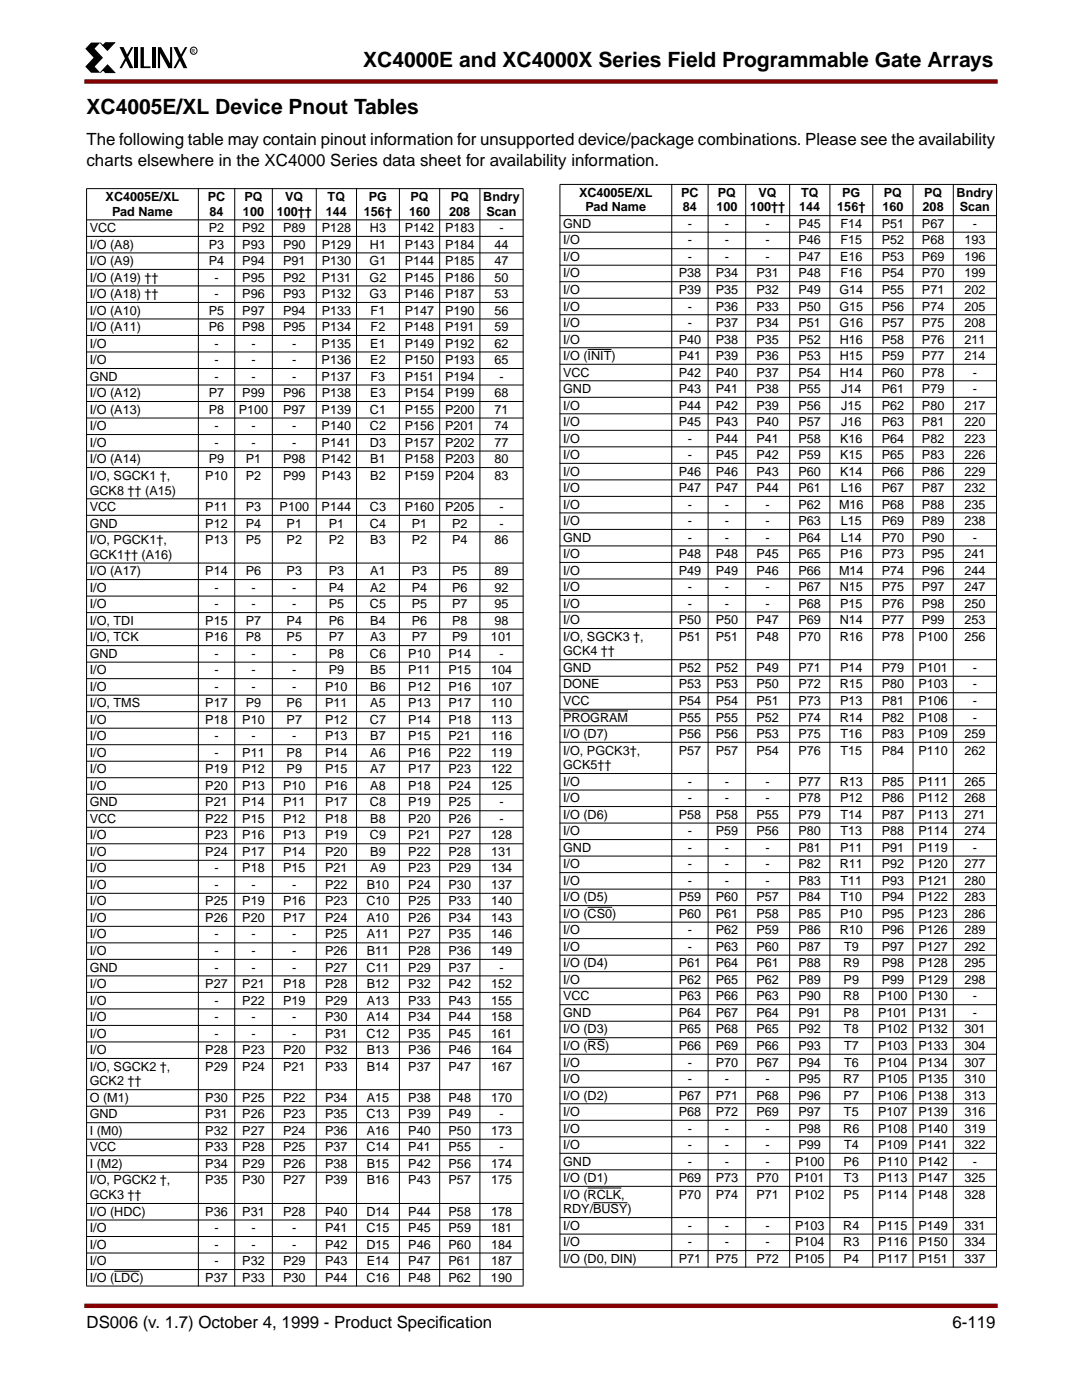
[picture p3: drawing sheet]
<svg xmlns="http://www.w3.org/2000/svg" width="216mm" height="279mm" viewBox="0 0 216 279" stroke-linecap="round" stroke-linejoin="round" font-family="sans-serif">
<path d="M18.2 8.5h1.8l-1.1 1.2 1.7 1.8-1.7 1.8 1.1 1.2h-1.8l-1.2-1.2 1.7-1.8-1.7-1.8zM23.9 9.4h.7l2 4.2h-.7zM26.2 9.4h.4l-2.3 4.2h-.4zM26.8 9.4h.7v4.2h-.7zM28 9.4h.7v3.9h1.3v.3h-2zM30.4 9.4h.6v4.2h-.6zM31.5 9.4h.6l1.8 3.2v-3.2h.5v4.2h-.8l-1.7-3v3h-.4zM34.6 9.4h.8l2 4.2h-.8zM36.9 9.4h.5l-2.3 4.2h-.5z" fill="#000"/>
<path d="M20 8.5l.5 .6 .5-.6h1.8l-1.4 1.6zM21.5 13l1.4 1.5h-1.9l-.5-.6-.5 .6z" fill="#000" stroke="#000" stroke-width=".2"/>
<circle cx="38.6" cy="10.1" r=".7" fill="none" stroke="#000" stroke-width=".2"/>
<path d="M17.3 260.6h181.3" fill="none" stroke="#850000" stroke-width=".88"/>
<path d="M17.3 262.9h181.3v4.3h-181.3z" fill-rule="evenodd" fill="#fff"/>
<path d="M17.3 16.3h181.3z" fill="#fff" stroke="#850000" stroke-width=".88"/>
<path d="M117.3 69.7h4.7M112.4 141.9h12.9M117.3 181.1h4.9M117.3 207.4h3.5M117.3 237.1h6.7M22.8 253.7h5M118.4 240h6.8" fill="none" stroke="#000" stroke-width=".2"/>
<g fill="#000" stroke="#000" stroke-width=".2">
<path d="M17.2 37.6h87.2zM111.7 36.8h87.2zM17.2 43.9h87.2zM17.2 47.2h87.2zM17.2 50.5h87.2zM17.2 53.8h87.2zM17.2 57.1h87.2zM111.7 43h87.2zM111.7 46.3h87.2zM111.7 49.6h87.2zM111.7 52.9h87.2zM111.7 56.2h87.2z"/>
<path d="M111.7 59.5h87.2zM17.2 60.4h87.2zM17.2 63.7h87.2zM17.2 66.9h87.2zM17.2 70.2h87.2zM17.2 73.5h87.2zM17.2 76.8h87.2zM111.7 62.8h87.2zM111.7 66.1h87.2zM111.7 69.4h87.2zM111.7 72.7h87.2zM111.7 76h87.2z"/>
<path d="M111.7 79.3h87.2zM17.2 80.1h87.2zM17.2 83.4h87.2zM17.2 86.7h87.2zM17.2 90h87.2zM17.2 93.3h87.2zM17.2 99.5h87.2zM111.7 82.6h87.2zM111.7 85.9h87.2zM111.7 89.2h87.2zM111.7 92.5h87.2zM111.7 95.8h87.2z"/>
<path d="M111.7 99.1h87.2zM17.2 102.8h87.2zM17.2 106.1h87.2zM17.2 112.4h87.2zM17.2 115.7h87.2zM17.2 119h87.2zM111.7 102.4h87.2zM111.7 105.7h87.2zM111.7 109h87.2zM111.7 112.2h87.2zM111.7 115.5h87.2zM111.7 118.8h87.2z"/>
<path d="M17.2 122.3h87.2zM17.2 125.6h87.2zM17.2 128.8h87.2zM17.2 132.1h87.2zM17.2 135.4h87.2zM17.2 138.7h87.2zM111.7 122.1h87.2zM111.7 125.4h87.2zM111.7 131.7h87.2zM111.7 135h87.2zM111.7 138.3h87.2zM17.2 142h87.2z"/>
<path d="M17.2 145.3h87.2zM17.2 148.6h87.2zM17.2 151.9h87.2zM17.2 155.2h87.2zM17.2 158.5h87.2zM111.7 141.5h87.2zM111.7 144.8h87.2zM111.7 148.1h87.2zM111.7 154.4h87.2zM111.7 157.7h87.2zM17.2 161.8h87.2zM17.2 165.1h87.2z"/>
<path d="M17.2 168.4h87.2zM17.2 171.7h87.2zM17.2 175h87.2zM17.2 178.3h87.2zM111.7 161h87.2zM111.7 164.3h87.2zM111.7 167.6h87.2zM111.7 170.9h87.2zM111.7 174.1h87.2zM111.7 177.4h87.2zM17.2 181.6h87.2zM17.2 184.9h87.2z"/>
<path d="M17.2 188.2h87.2zM17.2 191.5h87.2zM17.2 194.8h87.2zM17.2 198.1h87.2zM111.7 180.7h87.2zM111.7 184h87.2zM111.7 187.3h87.2zM111.7 190.6h87.2zM111.7 193.9h87.2zM111.7 197.2h87.2zM17.2 201.3h87.2zM17.2 204.6h87.2z"/>
<path d="M17.2 207.9h87.2zM17.2 211.2h87.2zM17.2 217.5h87.2zM111.7 200.5h87.2zM111.7 203.8h87.2zM111.7 207.1h87.2zM111.7 210.4h87.2zM111.7 213.7h87.2zM111.7 217h87.2zM17.2 220.8h87.2zM17.2 224.1h87.2zM17.2 227.4h87.2z"/>
<path d="M17.2 230.7h87.2zM17.2 233.9h87.2zM111.7 220.3h87.2zM111.7 223.6h87.2zM111.7 226.9h87.2zM111.7 230.2h87.2zM111.7 233.5h87.2zM111.7 236.8h87.2zM17.3 37.7v218.9zM39.6 37.6v219.1zM46.8 37.6v219.1zM54.3 37.6v219.1z"/>
<path d="M63.1 37.6v219.1zM71.1 37.6v219.1zM79.7 37.6v219.1zM87.7 37.6v219.1zM95.8 37.6v219.1zM104.4 37.7v218.9zM17.2 240.2h87.2zM17.2 243.5h87.2zM17.2 246.8h87.2zM17.2 250.1h87.2zM17.2 253.4h87.2zM17.2 256.7h87.2z"/>
<path d="M111.7 36.9v215.9zM134 36.8v216.1zM141.3 36.8v216.1zM148.8 36.8v216.1zM157.6 36.8v216.1zM165.6 36.8v216.1zM174.2 36.8v216.1zM182.2 36.8v216.1zM190.2 36.8v216.1zM198.8 36.9v215.9zM111.7 243h87.2zM111.7 246.3h87.2z"/>
<path d="M111.7 249.6h87.2zM111.7 252.9h87.2z"/>
</g>
<g font-size="4.2">
<text x="72.5" y="13.3">XC4000E and XC4000X Series Field Programmable Gate Arrays</text>
<text x="17.3" y="22.8">XC4005E/XL Device Pnout Tables</text>
</g>
<g font-size="3.4">
<text x="17.3" y="29">The following table may contain pinout information for unsupported device/package combinations. Please see the availability</text>
<text x="17.3" y="33.2">charts elsewhere in the XC4000 Series data sheet for availability information.</text>
<text x="17.3" y="265.1">DS006 (v. 1.7) October 4, 1999 - Product Specif</text>
<text x="87.6" y="265.1">ication</text>
<text x="190" y="265.1">6-119</text>
</g>
<g font-size="2.5">
<text x="21.1" y="40.1">XC4005E/XL</text>
<text x="41.5" y="40.1">PC</text>
<text x="48.8" y="40.1">PQ</text>
<text x="56.9" y="40.1">VQ</text>
<text x="65.4" y="40.1">TQ</text>
<text x="73.6" y="40.1">PG</text>
<text x="81.9" y="40.1">PQ</text>
<text x="89.9" y="40.1">PQ</text>
<text x="96.4" y="40.1">Bndry</text>
<text x="115.5" y="39.3">XC4005E/XL</text>
<text x="135.9" y="39.3">PC</text>
<text x="143.2" y="39.3">PQ</text>
<text x="151.4" y="39.3">VQ</text>
<text x="159.8" y="39.3">TQ</text>
<text x="168.1" y="39.3">PG</text>
<text x="176.4" y="39.3">PQ</text>
<text x="184.4" y="39.3">PQ</text>
<text x="190.9" y="39.3">Bndry</text>
<text x="17.9" y="46.3">VCC</text>
<text x="22.4" y="43">Pad Name</text>
<text x="41.7" y="46.3">P2</text>
<text x="41.8" y="43">84</text>
<text x="48.3" y="46.3">P92</text>
<text x="48.5" y="43">100</text>
<text x="55.2" y="43">100††</text>
<text x="56.5" y="46.3">P89</text>
<text x="64.2" y="46.3">P128</text>
<text x="65" y="43">144</text>
<text x="72.6" y="43">156†</text>
<text x="73.8" y="46.3">H3</text>
<text x="80.8" y="46.3">P142</text>
<text x="81.6" y="43">160</text>
<text x="88.8" y="46.3">P183</text>
<text x="89.6" y="43">208</text>
<text x="97.1" y="43">Scan</text>
<text x="99.7" y="46.3">-</text>
<text x="112.4" y="45.5">GND</text>
<text x="116.8" y="42.2">Pad Name</text>
<text x="136.3" y="42.2">84</text>
<text x="137.2" y="45.5">-</text>
<text x="142.9" y="42.2">100</text>
<text x="144.6" y="45.5">-</text>
<text x="149.7" y="42.2">100††</text>
<text x="152.8" y="45.5">-</text>
<text x="159.3" y="45.5">P45</text>
<text x="159.5" y="42.2">144</text>
<text x="167.1" y="42.2">156†</text>
<text x="167.7" y="45.5">F14</text>
<text x="175.9" y="45.5">P51</text>
<text x="176.1" y="42.2">160</text>
<text x="184" y="45.5">P67</text>
<text x="184.1" y="42.2">208</text>
<text x="191.5" y="42.2">Scan</text>
<text x="194.1" y="45.5">-</text>
<text x="17.9" y="49.6">I/O (A8)</text>
<text x="17.9" y="52.9">I/O (A9)</text>
<text x="41.7" y="49.6">P3</text>
<text x="41.7" y="52.9">P4</text>
<text x="48.3" y="49.6">P93</text>
<text x="48.3" y="52.9">P94</text>
<text x="56.5" y="49.6">P90</text>
<text x="56.5" y="52.9">P91</text>
<text x="64.2" y="49.6">P129</text>
<text x="64.2" y="52.9">P130</text>
<text x="73.7" y="52.9">G1</text>
<text x="73.8" y="49.6">H1</text>
<text x="80.8" y="52.9">P144</text>
<text x="80.8" y="49.6">P143</text>
<text x="88.8" y="52.9">P185</text>
<text x="88.8" y="49.6">P184</text>
<text x="98.7" y="52.9">47</text>
<text x="98.7" y="49.6">44</text>
<text x="112.4" y="48.8">I/O</text>
<text x="112.4" y="52.1">I/O</text>
<text x="137.2" y="48.8">-</text>
<text x="137.2" y="52.1">-</text>
<text x="144.6" y="48.8">-</text>
<text x="144.6" y="52.1">-</text>
<text x="152.8" y="48.8">-</text>
<text x="152.8" y="52.1">-</text>
<text x="159.3" y="48.8">P46</text>
<text x="159.3" y="52.1">P47</text>
<text x="167.6" y="52.1">E16</text>
<text x="167.7" y="48.8">F15</text>
<text x="175.9" y="52.1">P53</text>
<text x="175.9" y="48.8">P52</text>
<text x="184" y="52.1">P69</text>
<text x="184" y="48.8">P68</text>
<text x="192.4" y="52.1">196</text>
<text x="192.4" y="48.8">193</text>
<text x="17.9" y="56.2">I/O (A19) ††</text>
<text x="17.9" y="59.5">I/O (A18) ††</text>
<text x="42.8" y="56.2">-</text>
<text x="42.8" y="59.5">-</text>
<text x="48.3" y="56.2">P95</text>
<text x="48.3" y="59.5">P96</text>
<text x="56.5" y="56.2">P92</text>
<text x="56.5" y="59.5">P93</text>
<text x="64.2" y="56.2">P131</text>
<text x="64.2" y="59.5">P132</text>
<text x="73.7" y="56.2">G2</text>
<text x="73.7" y="59.5">G3</text>
<text x="80.8" y="56.2">P145</text>
<text x="80.8" y="59.5">P146</text>
<text x="88.8" y="56.2">P186</text>
<text x="88.8" y="59.5">P187</text>
<text x="98.7" y="56.2">50</text>
<text x="98.7" y="59.5">53</text>
<text x="112.4" y="55.4">I/O</text>
<text x="112.4" y="58.7">I/O</text>
<text x="135.4" y="55.4">P38</text>
<text x="135.4" y="58.7">P39</text>
<text x="142.8" y="55.4">P34</text>
<text x="142.8" y="58.7">P35</text>
<text x="150.9" y="55.4">P31</text>
<text x="150.9" y="58.7">P32</text>
<text x="159.3" y="55.4">P48</text>
<text x="159.3" y="58.7">P49</text>
<text x="167.5" y="58.7">G14</text>
<text x="167.7" y="55.4">F16</text>
<text x="175.9" y="58.7">P55</text>
<text x="175.9" y="55.4">P54</text>
<text x="184" y="58.7">P71</text>
<text x="184" y="55.4">P70</text>
<text x="192.4" y="58.7">202</text>
<text x="192.4" y="55.4">199</text>
<text x="17.9" y="62.8">I/O (A10)</text>
<text x="41.7" y="62.8">P5</text>
<text x="48.3" y="62.8">P97</text>
<text x="56.5" y="62.8">P94</text>
<text x="64.2" y="62.8">P133</text>
<text x="74" y="62.8">F1</text>
<text x="80.8" y="62.8">P147</text>
<text x="88.8" y="62.8">P190</text>
<text x="98.7" y="62.8">56</text>
<text x="112.4" y="62">I/O</text>
<text x="112.4" y="65.3">I/O</text>
<text x="137.2" y="62">-</text>
<text x="137.2" y="65.3">-</text>
<text x="142.8" y="62">P36</text>
<text x="142.8" y="65.3">P37</text>
<text x="150.9" y="62">P33</text>
<text x="150.9" y="65.3">P34</text>
<text x="159.3" y="62">P50</text>
<text x="159.3" y="65.3">P51</text>
<text x="167.5" y="62">G15</text>
<text x="167.5" y="65.3">G16</text>
<text x="175.9" y="62">P56</text>
<text x="175.9" y="65.3">P57</text>
<text x="184" y="62">P74</text>
<text x="184" y="65.3">P75</text>
<text x="192.4" y="62">205</text>
<text x="192.4" y="65.3">208</text>
<text x="17.9" y="66.1">I/O (A11)</text>
<text x="17.9" y="69.4">I/O</text>
<text x="41.7" y="66.1">P6</text>
<text x="42.8" y="69.4">-</text>
<text x="48.3" y="66.1">P98</text>
<text x="50.2" y="69.4">-</text>
<text x="56.5" y="66.1">P95</text>
<text x="58.3" y="69.4">-</text>
<text x="64.2" y="69.4">P135</text>
<text x="64.2" y="66.1">P134</text>
<text x="73.9" y="69.4">E1</text>
<text x="74" y="66.1">F2</text>
<text x="80.8" y="66.1">P148</text>
<text x="80.8" y="69.4">P149</text>
<text x="88.8" y="66.1">P191</text>
<text x="88.8" y="69.4">P192</text>
<text x="98.7" y="66.1">59</text>
<text x="98.7" y="69.4">62</text>
<text x="112.4" y="68.6">I/O</text>
<text x="112.4" y="71.9">I/O (INIT)</text>
<text x="135.4" y="68.6">P40</text>
<text x="135.4" y="71.9">P41</text>
<text x="142.8" y="68.6">P38</text>
<text x="142.8" y="71.9">P39</text>
<text x="150.9" y="68.6">P35</text>
<text x="150.9" y="71.9">P36</text>
<text x="159.3" y="68.6">P52</text>
<text x="159.3" y="71.9">P53</text>
<text x="167.6" y="68.6">H16</text>
<text x="167.6" y="71.9">H15</text>
<text x="175.9" y="68.6">P58</text>
<text x="175.9" y="71.9">P59</text>
<text x="184" y="68.6">P76</text>
<text x="184" y="71.9">P77</text>
<text x="192.4" y="68.6">211</text>
<text x="192.4" y="71.9">214</text>
<text x="17.9" y="72.7">I/O</text>
<text x="17.9" y="76">GND</text>
<text x="42.8" y="72.7">-</text>
<text x="42.8" y="76">-</text>
<text x="50.2" y="72.7">-</text>
<text x="50.2" y="76">-</text>
<text x="58.3" y="72.7">-</text>
<text x="58.3" y="76">-</text>
<text x="64.2" y="72.7">P136</text>
<text x="64.2" y="76">P137</text>
<text x="73.9" y="72.7">E2</text>
<text x="74" y="76">F3</text>
<text x="80.8" y="76">P151</text>
<text x="80.8" y="72.7">P150</text>
<text x="88.8" y="76">P194</text>
<text x="88.8" y="72.7">P193</text>
<text x="98.7" y="72.7">65</text>
<text x="99.7" y="76">-</text>
<text x="112.4" y="75.2">VCC</text>
<text x="135.4" y="75.2">P42</text>
<text x="142.8" y="75.2">P40</text>
<text x="150.9" y="75.2">P37</text>
<text x="159.3" y="75.2">P54</text>
<text x="167.6" y="75.2">H14</text>
<text x="175.9" y="75.2">P60</text>
<text x="184" y="75.2">P78</text>
<text x="194.1" y="75.2">-</text>
<text x="17.9" y="79.3">I/O (A12)</text>
<text x="17.9" y="82.6">I/O (A13)</text>
<text x="41.7" y="79.3">P7</text>
<text x="41.7" y="82.6">P8</text>
<text x="47.6" y="82.6">P100</text>
<text x="48.3" y="79.3">P99</text>
<text x="56.5" y="82.6">P97</text>
<text x="56.5" y="79.3">P96</text>
<text x="64.2" y="82.6">P139</text>
<text x="64.2" y="79.3">P138</text>
<text x="73.8" y="82.6">C1</text>
<text x="73.9" y="79.3">E3</text>
<text x="80.8" y="82.6">P155</text>
<text x="80.8" y="79.3">P154</text>
<text x="88.8" y="82.6">P200</text>
<text x="88.8" y="79.3">P199</text>
<text x="98.7" y="82.6">71</text>
<text x="98.7" y="79.3">68</text>
<text x="112.4" y="78.5">GND</text>
<text x="112.4" y="81.7">I/O</text>
<text x="135.4" y="78.5">P43</text>
<text x="135.4" y="81.7">P44</text>
<text x="142.8" y="78.5">P41</text>
<text x="142.8" y="81.7">P42</text>
<text x="150.9" y="78.5">P38</text>
<text x="150.9" y="81.7">P39</text>
<text x="159.3" y="78.5">P55</text>
<text x="159.3" y="81.7">P56</text>
<text x="167.8" y="78.5">J14</text>
<text x="167.8" y="81.7">J15</text>
<text x="175.9" y="78.5">P61</text>
<text x="175.9" y="81.7">P62</text>
<text x="184" y="78.5">P79</text>
<text x="184" y="81.7">P80</text>
<text x="192.4" y="81.7">217</text>
<text x="194.1" y="78.5">-</text>
<text x="17.9" y="85.9">I/O</text>
<text x="17.9" y="89.2">I/O</text>
<text x="42.8" y="85.9">-</text>
<text x="42.8" y="89.2">-</text>
<text x="50.2" y="85.9">-</text>
<text x="50.2" y="89.2">-</text>
<text x="58.3" y="85.9">-</text>
<text x="58.3" y="89.2">-</text>
<text x="64.2" y="85.9">P140</text>
<text x="64.2" y="89.2">P141</text>
<text x="73.8" y="85.9">C2</text>
<text x="73.8" y="89.2">D3</text>
<text x="80.8" y="85.9">P156</text>
<text x="80.8" y="89.2">P157</text>
<text x="88.8" y="85.9">P201</text>
<text x="88.8" y="89.2">P202</text>
<text x="98.7" y="85.9">74</text>
<text x="98.7" y="89.2">77</text>
<text x="112.4" y="85">I/O</text>
<text x="112.4" y="88.3">I/O</text>
<text x="135.4" y="85">P45</text>
<text x="137.2" y="88.3">-</text>
<text x="142.8" y="85">P43</text>
<text x="142.8" y="88.3">P44</text>
<text x="150.9" y="85">P40</text>
<text x="150.9" y="88.3">P41</text>
<text x="159.3" y="85">P57</text>
<text x="159.3" y="88.3">P58</text>
<text x="167.6" y="88.3">K16</text>
<text x="167.8" y="85">J16</text>
<text x="175.9" y="85">P63</text>
<text x="175.9" y="88.3">P64</text>
<text x="184" y="85">P81</text>
<text x="184" y="88.3">P82</text>
<text x="192.4" y="85">220</text>
<text x="192.4" y="88.3">223</text>
<text x="17.9" y="92.5">I/O (A14)</text>
<text x="17.9" y="95.8">I/O, SGCK1 †,</text>
<text x="41" y="95.8">P10</text>
<text x="41.7" y="92.5">P9</text>
<text x="49.1" y="92.5">P1</text>
<text x="49.1" y="95.8">P2</text>
<text x="56.5" y="92.5">P98</text>
<text x="56.5" y="95.8">P99</text>
<text x="64.2" y="92.5">P142</text>
<text x="64.2" y="95.8">P143</text>
<text x="73.9" y="92.5">B1</text>
<text x="73.9" y="95.8">B2</text>
<text x="80.8" y="92.5">P158</text>
<text x="80.8" y="95.8">P159</text>
<text x="88.8" y="92.5">P203</text>
<text x="88.8" y="95.8">P204</text>
<text x="98.7" y="92.5">80</text>
<text x="98.7" y="95.8">83</text>
<text x="112.4" y="91.6">I/O</text>
<text x="112.4" y="94.9">I/O</text>
<text x="135.4" y="94.9">P46</text>
<text x="137.2" y="91.6">-</text>
<text x="142.8" y="94.9">P46</text>
<text x="142.8" y="91.6">P45</text>
<text x="150.9" y="94.9">P43</text>
<text x="150.9" y="91.6">P42</text>
<text x="159.3" y="94.9">P60</text>
<text x="159.3" y="91.6">P59</text>
<text x="167.6" y="94.9">K14</text>
<text x="167.6" y="91.6">K15</text>
<text x="175.9" y="94.9">P66</text>
<text x="175.9" y="91.6">P65</text>
<text x="184" y="94.9">P86</text>
<text x="184" y="91.6">P83</text>
<text x="192.4" y="94.9">229</text>
<text x="192.4" y="91.6">226</text>
<text x="17.9" y="98.7">GCK8 †† (A15)</text>
<text x="17.9" y="102">VCC</text>
<text x="41" y="102">P11</text>
<text x="49.1" y="102">P3</text>
<text x="55.8" y="102">P100</text>
<text x="64.2" y="102">P144</text>
<text x="73.8" y="102">C3</text>
<text x="80.8" y="102">P160</text>
<text x="88.8" y="102">P205</text>
<text x="99.7" y="102">-</text>
<text x="112.4" y="98.2">I/O</text>
<text x="112.4" y="101.5">I/O</text>
<text x="135.4" y="98.2">P47</text>
<text x="137.2" y="101.5">-</text>
<text x="142.8" y="98.2">P47</text>
<text x="144.6" y="101.5">-</text>
<text x="150.9" y="98.2">P44</text>
<text x="152.8" y="101.5">-</text>
<text x="159.3" y="98.2">P61</text>
<text x="159.3" y="101.5">P62</text>
<text x="167.4" y="101.5">M16</text>
<text x="167.8" y="98.2">L16</text>
<text x="175.9" y="98.2">P67</text>
<text x="175.9" y="101.5">P68</text>
<text x="184" y="98.2">P87</text>
<text x="184" y="101.5">P88</text>
<text x="192.4" y="98.2">232</text>
<text x="192.4" y="101.5">235</text>
<text x="17.9" y="105.3">GND</text>
<text x="41" y="105.3">P12</text>
<text x="49.1" y="105.3">P4</text>
<text x="57.2" y="105.3">P1</text>
<text x="65.6" y="105.3">P1</text>
<text x="73.8" y="105.3">C4</text>
<text x="82.2" y="105.3">P1</text>
<text x="90.2" y="105.3">P2</text>
<text x="99.7" y="105.3">-</text>
<text x="112.4" y="104.8">I/O</text>
<text x="137.2" y="104.8">-</text>
<text x="144.6" y="104.8">-</text>
<text x="152.8" y="104.8">-</text>
<text x="159.3" y="104.8">P63</text>
<text x="167.8" y="104.8">L15</text>
<text x="175.9" y="104.8">P69</text>
<text x="184" y="104.8">P89</text>
<text x="192.4" y="104.8">238</text>
<text x="17.9" y="108.6">I/O, PGCK1†,</text>
<text x="17.9" y="111.5">GCK1†† (A16)</text>
<text x="41" y="108.6">P13</text>
<text x="49.1" y="108.6">P5</text>
<text x="57.2" y="108.6">P2</text>
<text x="65.6" y="108.6">P2</text>
<text x="73.9" y="108.6">B3</text>
<text x="82.2" y="108.6">P2</text>
<text x="90.2" y="108.6">P4</text>
<text x="98.7" y="108.6">86</text>
<text x="112.4" y="108.1">GND</text>
<text x="112.4" y="111.4">I/O</text>
<text x="135.4" y="111.4">P48</text>
<text x="137.2" y="108.1">-</text>
<text x="142.8" y="111.4">P48</text>
<text x="144.6" y="108.1">-</text>
<text x="150.9" y="111.4">P45</text>
<text x="152.8" y="108.1">-</text>
<text x="159.3" y="111.4">P65</text>
<text x="159.3" y="108.1">P64</text>
<text x="167.6" y="111.4">P16</text>
<text x="167.8" y="108.1">L14</text>
<text x="175.9" y="111.4">P73</text>
<text x="175.9" y="108.1">P70</text>
<text x="184" y="111.4">P95</text>
<text x="184" y="108.1">P90</text>
<text x="192.4" y="111.4">241</text>
<text x="194.1" y="108.1">-</text>
<text x="17.9" y="114.8">I/O (A17)</text>
<text x="17.9" y="118.1">I/O</text>
<text x="41" y="114.8">P14</text>
<text x="42.8" y="118.1">-</text>
<text x="49.1" y="114.8">P6</text>
<text x="50.2" y="118.1">-</text>
<text x="57.2" y="114.8">P3</text>
<text x="58.3" y="118.1">-</text>
<text x="65.6" y="114.8">P3</text>
<text x="65.6" y="118.1">P4</text>
<text x="73.9" y="114.8">A1</text>
<text x="73.9" y="118.1">A2</text>
<text x="82.2" y="114.8">P3</text>
<text x="82.2" y="118.1">P4</text>
<text x="90.2" y="114.8">P5</text>
<text x="90.2" y="118.1">P6</text>
<text x="98.7" y="114.8">89</text>
<text x="98.7" y="118.1">92</text>
<text x="112.4" y="114.7">I/O</text>
<text x="112.4" y="118">I/O</text>
<text x="135.4" y="114.7">P49</text>
<text x="137.2" y="118">-</text>
<text x="142.8" y="114.7">P49</text>
<text x="144.6" y="118">-</text>
<text x="150.9" y="114.7">P46</text>
<text x="152.8" y="118">-</text>
<text x="159.3" y="114.7">P66</text>
<text x="159.3" y="118">P67</text>
<text x="167.4" y="114.7">M14</text>
<text x="167.6" y="118">N15</text>
<text x="175.9" y="114.7">P74</text>
<text x="175.9" y="118">P75</text>
<text x="184" y="114.7">P96</text>
<text x="184" y="118">P97</text>
<text x="192.4" y="114.7">244</text>
<text x="192.4" y="118">247</text>
<text x="17.9" y="121.4">I/O</text>
<text x="17.9" y="124.7">I/O, TDI</text>
<text x="41" y="124.7">P15</text>
<text x="42.8" y="121.4">-</text>
<text x="49.1" y="124.7">P7</text>
<text x="50.2" y="121.4">-</text>
<text x="57.2" y="124.7">P4</text>
<text x="58.3" y="121.4">-</text>
<text x="65.6" y="121.4">P5</text>
<text x="65.6" y="124.7">P6</text>
<text x="73.8" y="121.4">C5</text>
<text x="73.9" y="124.7">B4</text>
<text x="82.2" y="124.7">P6</text>
<text x="82.2" y="121.4">P5</text>
<text x="90.2" y="124.7">P8</text>
<text x="90.2" y="121.4">P7</text>
<text x="98.7" y="124.7">98</text>
<text x="98.7" y="121.4">95</text>
<text x="112.4" y="121.3">I/O</text>
<text x="112.4" y="124.6">I/O</text>
<text x="135.4" y="124.6">P50</text>
<text x="137.2" y="121.3">-</text>
<text x="142.8" y="124.6">P50</text>
<text x="144.6" y="121.3">-</text>
<text x="150.9" y="124.6">P47</text>
<text x="152.8" y="121.3">-</text>
<text x="159.3" y="124.6">P69</text>
<text x="159.3" y="121.3">P68</text>
<text x="167.6" y="124.6">N14</text>
<text x="167.6" y="121.3">P15</text>
<text x="175.9" y="121.3">P76</text>
<text x="175.9" y="124.6">P77</text>
<text x="184" y="121.3">P98</text>
<text x="184" y="124.6">P99</text>
<text x="192.4" y="121.3">250</text>
<text x="192.4" y="124.6">253</text>
<text x="17.9" y="128">I/O, TCK</text>
<text x="17.9" y="131.3">GND</text>
<text x="41" y="128">P16</text>
<text x="42.8" y="131.3">-</text>
<text x="49.1" y="128">P8</text>
<text x="50.2" y="131.3">-</text>
<text x="57.2" y="128">P5</text>
<text x="58.3" y="131.3">-</text>
<text x="65.6" y="128">P7</text>
<text x="65.6" y="131.3">P8</text>
<text x="73.8" y="131.3">C6</text>
<text x="73.9" y="128">A3</text>
<text x="81.5" y="131.3">P10</text>
<text x="82.2" y="128">P7</text>
<text x="89.5" y="131.3">P14</text>
<text x="90.2" y="128">P9</text>
<text x="98" y="128">101</text>
<text x="99.7" y="131.3">-</text>
<text x="112.4" y="127.9">I/O, SGCK3 †,</text>
<text x="112.4" y="130.8">GCK4 ††</text>
<text x="135.4" y="127.9">P51</text>
<text x="142.8" y="127.9">P51</text>
<text x="150.9" y="127.9">P48</text>
<text x="159.3" y="127.9">P70</text>
<text x="167.6" y="127.9">R16</text>
<text x="175.9" y="127.9">P78</text>
<text x="183.3" y="127.9">P100</text>
<text x="192.4" y="127.9">256</text>
<text x="17.9" y="134.6">I/O</text>
<text x="17.9" y="137.9">I/O</text>
<text x="42.8" y="134.6">-</text>
<text x="42.8" y="137.9">-</text>
<text x="50.2" y="134.6">-</text>
<text x="50.2" y="137.9">-</text>
<text x="58.3" y="134.6">-</text>
<text x="58.3" y="137.9">-</text>
<text x="64.9" y="137.9">P10</text>
<text x="65.6" y="134.6">P9</text>
<text x="73.9" y="134.6">B5</text>
<text x="73.9" y="137.9">B6</text>
<text x="81.5" y="134.6">P11</text>
<text x="81.5" y="137.9">P12</text>
<text x="89.5" y="134.6">P15</text>
<text x="89.5" y="137.9">P16</text>
<text x="98" y="134.6">104</text>
<text x="98" y="137.9">107</text>
<text x="112.4" y="134.1">GND</text>
<text x="112.4" y="137.4">DONE</text>
<text x="135.4" y="134.1">P52</text>
<text x="135.4" y="137.4">P53</text>
<text x="142.8" y="134.1">P52</text>
<text x="142.8" y="137.4">P53</text>
<text x="150.9" y="134.1">P49</text>
<text x="150.9" y="137.4">P50</text>
<text x="159.3" y="134.1">P71</text>
<text x="159.3" y="137.4">P72</text>
<text x="167.6" y="137.4">R15</text>
<text x="167.6" y="134.1">P14</text>
<text x="175.9" y="134.1">P79</text>
<text x="175.9" y="137.4">P80</text>
<text x="183.3" y="134.1">P101</text>
<text x="183.3" y="137.4">P103</text>
<text x="194.1" y="134.1">-</text>
<text x="194.1" y="137.4">-</text>
<text x="17.9" y="141.2">I/O, TMS</text>
<text x="41" y="141.2">P17</text>
<text x="49.1" y="141.2">P9</text>
<text x="57.2" y="141.2">P6</text>
<text x="64.9" y="141.2">P11</text>
<text x="73.9" y="141.2">A5</text>
<text x="81.5" y="141.2">P13</text>
<text x="89.5" y="141.2">P17</text>
<text x="98" y="141.2">110</text>
<text x="112.4" y="140.7">VCC</text>
<text x="135.4" y="140.7">P54</text>
<text x="142.8" y="140.7">P54</text>
<text x="150.9" y="140.7">P51</text>
<text x="159.3" y="140.7">P73</text>
<text x="167.6" y="140.7">P13</text>
<text x="175.9" y="140.7">P81</text>
<text x="183.3" y="140.7">P106</text>
<text x="194.1" y="140.7">-</text>
<text x="17.9" y="144.5">I/O</text>
<text x="17.9" y="147.8">I/O</text>
<text x="41" y="144.5">P18</text>
<text x="42.8" y="147.8">-</text>
<text x="48.3" y="144.5">P10</text>
<text x="50.2" y="147.8">-</text>
<text x="57.2" y="144.5">P7</text>
<text x="58.3" y="147.8">-</text>
<text x="64.9" y="144.5">P12</text>
<text x="64.9" y="147.8">P13</text>
<text x="73.8" y="144.5">C7</text>
<text x="73.9" y="147.8">B7</text>
<text x="81.5" y="144.5">P14</text>
<text x="81.5" y="147.8">P15</text>
<text x="89.5" y="144.5">P18</text>
<text x="89.5" y="147.8">P21</text>
<text x="98" y="144.5">113</text>
<text x="98" y="147.8">116</text>
<text x="112.4" y="147.3">I/O (D7)</text>
<text x="112.4" y="144">PROGRAM</text>
<text x="135.4" y="144">P55</text>
<text x="135.4" y="147.3">P56</text>
<text x="142.8" y="144">P55</text>
<text x="142.8" y="147.3">P56</text>
<text x="150.9" y="144">P52</text>
<text x="150.9" y="147.3">P53</text>
<text x="159.3" y="144">P74</text>
<text x="159.3" y="147.3">P75</text>
<text x="167.6" y="144">R14</text>
<text x="167.7" y="147.3">T16</text>
<text x="175.9" y="147.3">P83</text>
<text x="175.9" y="144">P82</text>
<text x="183.3" y="144">P108</text>
<text x="183.3" y="147.3">P109</text>
<text x="192.4" y="147.3">259</text>
<text x="194.1" y="144">-</text>
<text x="17.9" y="151.1">I/O</text>
<text x="17.9" y="154.3">I/O</text>
<text x="41" y="154.3">P19</text>
<text x="42.8" y="151.1">-</text>
<text x="48.3" y="151.1">P11</text>
<text x="48.3" y="154.3">P12</text>
<text x="57.2" y="151.1">P8</text>
<text x="57.2" y="154.3">P9</text>
<text x="64.9" y="151.1">P14</text>
<text x="64.9" y="154.3">P15</text>
<text x="73.9" y="151.1">A6</text>
<text x="73.9" y="154.3">A7</text>
<text x="81.5" y="151.1">P16</text>
<text x="81.5" y="154.3">P17</text>
<text x="89.5" y="151.1">P22</text>
<text x="89.5" y="154.3">P23</text>
<text x="98" y="151.1">119</text>
<text x="98" y="154.3">122</text>
<text x="112.4" y="150.6">I/O, PGCK3†,</text>
<text x="112.4" y="153.5">GCK5††</text>
<text x="135.4" y="150.6">P57</text>
<text x="142.8" y="150.6">P57</text>
<text x="150.9" y="150.6">P54</text>
<text x="159.3" y="150.6">P76</text>
<text x="167.7" y="150.6">T15</text>
<text x="175.9" y="150.6">P84</text>
<text x="183.3" y="150.6">P110</text>
<text x="192.4" y="150.6">262</text>
<text x="17.9" y="157.6">I/O</text>
<text x="17.9" y="160.9">GND</text>
<text x="41" y="157.6">P20</text>
<text x="41" y="160.9">P21</text>
<text x="48.3" y="157.6">P13</text>
<text x="48.3" y="160.9">P14</text>
<text x="56.5" y="157.6">P10</text>
<text x="56.5" y="160.9">P11</text>
<text x="64.9" y="157.6">P16</text>
<text x="64.9" y="160.9">P17</text>
<text x="73.8" y="160.9">C8</text>
<text x="73.9" y="157.6">A8</text>
<text x="81.5" y="160.9">P19</text>
<text x="81.5" y="157.6">P18</text>
<text x="89.5" y="160.9">P25</text>
<text x="89.5" y="157.6">P24</text>
<text x="98" y="157.6">125</text>
<text x="99.7" y="160.9">-</text>
<text x="112.4" y="156.8">I/O</text>
<text x="112.4" y="160.1">I/O</text>
<text x="137.2" y="156.8">-</text>
<text x="137.2" y="160.1">-</text>
<text x="144.6" y="156.8">-</text>
<text x="144.6" y="160.1">-</text>
<text x="152.8" y="156.8">-</text>
<text x="152.8" y="160.1">-</text>
<text x="159.3" y="156.8">P77</text>
<text x="159.3" y="160.1">P78</text>
<text x="167.6" y="156.8">R13</text>
<text x="167.6" y="160.1">P12</text>
<text x="175.9" y="160.1">P86</text>
<text x="175.9" y="156.8">P85</text>
<text x="183.3" y="160.1">P112</text>
<text x="183.3" y="156.8">P111</text>
<text x="192.4" y="160.1">268</text>
<text x="192.4" y="156.8">265</text>
<text x="17.9" y="164.2">VCC</text>
<text x="17.9" y="167.5">I/O</text>
<text x="41" y="164.2">P22</text>
<text x="41" y="167.5">P23</text>
<text x="48.3" y="164.2">P15</text>
<text x="48.3" y="167.5">P16</text>
<text x="56.5" y="164.2">P12</text>
<text x="56.5" y="167.5">P13</text>
<text x="64.9" y="164.2">P18</text>
<text x="64.9" y="167.5">P19</text>
<text x="73.8" y="167.5">C9</text>
<text x="73.9" y="164.2">B8</text>
<text x="81.5" y="167.5">P21</text>
<text x="81.5" y="164.2">P20</text>
<text x="89.5" y="167.5">P27</text>
<text x="89.5" y="164.2">P26</text>
<text x="98" y="167.5">128</text>
<text x="99.7" y="164.2">-</text>
<text x="112.4" y="163.4">I/O (D6)</text>
<text x="112.4" y="166.7">I/O</text>
<text x="135.4" y="163.4">P58</text>
<text x="137.2" y="166.7">-</text>
<text x="142.8" y="163.4">P58</text>
<text x="142.8" y="166.7">P59</text>
<text x="150.9" y="163.4">P55</text>
<text x="150.9" y="166.7">P56</text>
<text x="159.3" y="163.4">P79</text>
<text x="159.3" y="166.7">P80</text>
<text x="167.7" y="163.4">T14</text>
<text x="167.7" y="166.7">T13</text>
<text x="175.9" y="163.4">P87</text>
<text x="175.9" y="166.7">P88</text>
<text x="183.3" y="163.4">P113</text>
<text x="183.3" y="166.7">P114</text>
<text x="192.4" y="163.4">271</text>
<text x="192.4" y="166.7">274</text>
<text x="17.9" y="170.8">I/O</text>
<text x="41" y="170.8">P24</text>
<text x="48.3" y="170.8">P17</text>
<text x="56.5" y="170.8">P14</text>
<text x="64.9" y="170.8">P20</text>
<text x="73.9" y="170.8">B9</text>
<text x="81.5" y="170.8">P22</text>
<text x="89.5" y="170.8">P28</text>
<text x="98" y="170.8">131</text>
<text x="112.4" y="170">GND</text>
<text x="112.4" y="173.3">I/O</text>
<text x="137.2" y="170">-</text>
<text x="137.2" y="173.3">-</text>
<text x="144.6" y="170">-</text>
<text x="144.6" y="173.3">-</text>
<text x="152.8" y="170">-</text>
<text x="152.8" y="173.3">-</text>
<text x="159.3" y="170">P81</text>
<text x="159.3" y="173.3">P82</text>
<text x="167.6" y="173.3">R11</text>
<text x="167.6" y="170">P11</text>
<text x="175.9" y="170">P91</text>
<text x="175.9" y="173.3">P92</text>
<text x="183.3" y="170">P119</text>
<text x="183.3" y="173.3">P120</text>
<text x="192.4" y="173.3">277</text>
<text x="194.1" y="170">-</text>
<text x="17.9" y="174.1">I/O</text>
<text x="17.9" y="177.4">I/O</text>
<text x="42.8" y="174.1">-</text>
<text x="42.8" y="177.4">-</text>
<text x="48.3" y="174.1">P18</text>
<text x="50.2" y="177.4">-</text>
<text x="56.5" y="174.1">P15</text>
<text x="58.3" y="177.4">-</text>
<text x="64.9" y="174.1">P21</text>
<text x="64.9" y="177.4">P22</text>
<text x="73.2" y="177.4">B10</text>
<text x="73.9" y="174.1">A9</text>
<text x="81.5" y="177.4">P24</text>
<text x="81.5" y="174.1">P23</text>
<text x="89.5" y="177.4">P30</text>
<text x="89.5" y="174.1">P29</text>
<text x="98" y="177.4">137</text>
<text x="98" y="174.1">134</text>
<text x="112.4" y="176.6">I/O</text>
<text x="112.4" y="179.9">I/O (D5)</text>
<text x="135.4" y="179.9">P59</text>
<text x="137.2" y="176.6">-</text>
<text x="142.8" y="179.9">P60</text>
<text x="144.6" y="176.6">-</text>
<text x="150.9" y="179.9">P57</text>
<text x="152.8" y="176.6">-</text>
<text x="159.3" y="179.9">P84</text>
<text x="159.3" y="176.6">P83</text>
<text x="167.7" y="179.9">T10</text>
<text x="167.7" y="176.6">T11</text>
<text x="175.9" y="179.9">P94</text>
<text x="175.9" y="176.6">P93</text>
<text x="183.3" y="179.9">P122</text>
<text x="183.3" y="176.6">P121</text>
<text x="192.4" y="179.9">283</text>
<text x="192.4" y="176.6">280</text>
<text x="17.9" y="180.7">I/O</text>
<text x="17.9" y="184">I/O</text>
<text x="41" y="180.7">P25</text>
<text x="41" y="184">P26</text>
<text x="48.3" y="180.7">P19</text>
<text x="48.3" y="184">P20</text>
<text x="56.5" y="180.7">P16</text>
<text x="56.5" y="184">P17</text>
<text x="64.9" y="180.7">P23</text>
<text x="64.9" y="184">P24</text>
<text x="73.1" y="180.7">C10</text>
<text x="73.2" y="184">A10</text>
<text x="81.5" y="184">P26</text>
<text x="81.5" y="180.7">P25</text>
<text x="89.5" y="184">P34</text>
<text x="89.5" y="180.7">P33</text>
<text x="98" y="184">143</text>
<text x="98" y="180.7">140</text>
<text x="112.4" y="183.2">I/O (CS0)</text>
<text x="135.4" y="183.2">P60</text>
<text x="142.8" y="183.2">P61</text>
<text x="150.9" y="183.2">P58</text>
<text x="159.3" y="183.2">P85</text>
<text x="167.6" y="183.2">P10</text>
<text x="175.9" y="183.2">P95</text>
<text x="183.3" y="183.2">P123</text>
<text x="192.4" y="183.2">286</text>
<text x="17.9" y="187.3">I/O</text>
<text x="17.9" y="190.6">I/O</text>
<text x="42.8" y="187.3">-</text>
<text x="42.8" y="190.6">-</text>
<text x="50.2" y="187.3">-</text>
<text x="50.2" y="190.6">-</text>
<text x="58.3" y="187.3">-</text>
<text x="58.3" y="190.6">-</text>
<text x="64.9" y="187.3">P25</text>
<text x="64.9" y="190.6">P26</text>
<text x="73.2" y="187.3">A11</text>
<text x="73.2" y="190.6">B11</text>
<text x="81.5" y="187.3">P27</text>
<text x="81.5" y="190.6">P28</text>
<text x="89.5" y="187.3">P35</text>
<text x="89.5" y="190.6">P36</text>
<text x="98" y="187.3">146</text>
<text x="98" y="190.6">149</text>
<text x="112.4" y="186.5">I/O</text>
<text x="112.4" y="189.8">I/O</text>
<text x="137.2" y="186.5">-</text>
<text x="137.2" y="189.8">-</text>
<text x="142.8" y="186.5">P62</text>
<text x="142.8" y="189.8">P63</text>
<text x="150.9" y="186.5">P59</text>
<text x="150.9" y="189.8">P60</text>
<text x="159.3" y="186.5">P86</text>
<text x="159.3" y="189.8">P87</text>
<text x="167.6" y="186.5">R10</text>
<text x="168.4" y="189.8">T9</text>
<text x="175.9" y="186.5">P96</text>
<text x="175.9" y="189.8">P97</text>
<text x="183.3" y="186.5">P126</text>
<text x="183.3" y="189.8">P127</text>
<text x="192.4" y="186.5">289</text>
<text x="192.4" y="189.8">292</text>
<text x="17.9" y="193.9">GND</text>
<text x="17.9" y="197.2">I/O</text>
<text x="41" y="197.2">P27</text>
<text x="42.8" y="193.9">-</text>
<text x="48.3" y="197.2">P21</text>
<text x="50.2" y="193.9">-</text>
<text x="56.5" y="197.2">P18</text>
<text x="58.3" y="193.9">-</text>
<text x="64.9" y="197.2">P28</text>
<text x="64.9" y="193.9">P27</text>
<text x="73.1" y="193.9">C11</text>
<text x="73.2" y="197.2">B12</text>
<text x="81.5" y="197.2">P32</text>
<text x="81.5" y="193.9">P29</text>
<text x="89.5" y="197.2">P42</text>
<text x="89.5" y="193.9">P37</text>
<text x="98" y="197.2">152</text>
<text x="99.7" y="193.9">-</text>
<text x="112.4" y="193.1">I/O (D4)</text>
<text x="112.4" y="196.4">I/O</text>
<text x="135.4" y="193.1">P61</text>
<text x="135.4" y="196.4">P62</text>
<text x="142.8" y="193.1">P64</text>
<text x="142.8" y="196.4">P65</text>
<text x="150.9" y="193.1">P61</text>
<text x="150.9" y="196.4">P62</text>
<text x="159.3" y="193.1">P88</text>
<text x="159.3" y="196.4">P89</text>
<text x="168.3" y="193.1">R9</text>
<text x="168.3" y="196.4">P9</text>
<text x="175.9" y="193.1">P98</text>
<text x="175.9" y="196.4">P99</text>
<text x="183.3" y="193.1">P128</text>
<text x="183.3" y="196.4">P129</text>
<text x="192.4" y="193.1">295</text>
<text x="192.4" y="196.4">298</text>
<text x="17.9" y="200.5">I/O</text>
<text x="17.9" y="203.8">I/O</text>
<text x="42.8" y="200.5">-</text>
<text x="42.8" y="203.8">-</text>
<text x="48.3" y="200.5">P22</text>
<text x="50.2" y="203.8">-</text>
<text x="56.5" y="200.5">P19</text>
<text x="58.3" y="203.8">-</text>
<text x="64.9" y="200.5">P29</text>
<text x="64.9" y="203.8">P30</text>
<text x="73.2" y="200.5">A13</text>
<text x="73.2" y="203.8">A14</text>
<text x="81.5" y="200.5">P33</text>
<text x="81.5" y="203.8">P34</text>
<text x="89.5" y="200.5">P43</text>
<text x="89.5" y="203.8">P44</text>
<text x="98" y="200.5">155</text>
<text x="98" y="203.8">158</text>
<text x="112.4" y="199.7">VCC</text>
<text x="112.4" y="203">GND</text>
<text x="135.4" y="199.7">P63</text>
<text x="135.4" y="203">P64</text>
<text x="142.8" y="199.7">P66</text>
<text x="142.8" y="203">P67</text>
<text x="150.9" y="199.7">P63</text>
<text x="150.9" y="203">P64</text>
<text x="159.3" y="199.7">P90</text>
<text x="159.3" y="203">P91</text>
<text x="168.3" y="199.7">R8</text>
<text x="168.3" y="203">P8</text>
<text x="175.2" y="199.7">P100</text>
<text x="175.2" y="203">P101</text>
<text x="183.3" y="199.7">P130</text>
<text x="183.3" y="203">P131</text>
<text x="194.1" y="199.7">-</text>
<text x="194.1" y="203">-</text>
<text x="17.9" y="207.1">I/O</text>
<text x="42.8" y="207.1">-</text>
<text x="50.2" y="207.1">-</text>
<text x="58.3" y="207.1">-</text>
<text x="64.9" y="207.1">P31</text>
<text x="73.1" y="207.1">C12</text>
<text x="81.5" y="207.1">P35</text>
<text x="89.5" y="207.1">P45</text>
<text x="98" y="207.1">161</text>
<text x="112.4" y="206.3">I/O (D3)</text>
<text x="112.4" y="209.6">I/O (RS)</text>
<text x="135.4" y="206.3">P65</text>
<text x="135.4" y="209.6">P66</text>
<text x="142.8" y="206.3">P68</text>
<text x="142.8" y="209.6">P69</text>
<text x="150.9" y="206.3">P65</text>
<text x="150.9" y="209.6">P66</text>
<text x="159.3" y="206.3">P92</text>
<text x="159.3" y="209.6">P93</text>
<text x="168.4" y="206.3">T8</text>
<text x="168.4" y="209.6">T7</text>
<text x="175.2" y="206.3">P102</text>
<text x="175.2" y="209.6">P103</text>
<text x="183.3" y="206.3">P132</text>
<text x="183.3" y="209.6">P133</text>
<text x="192.4" y="206.3">301</text>
<text x="192.4" y="209.6">304</text>
<text x="17.9" y="210.4">I/O</text>
<text x="17.9" y="213.7">I/O, SGCK2 †,</text>
<text x="41" y="210.4">P28</text>
<text x="41" y="213.7">P29</text>
<text x="48.3" y="210.4">P23</text>
<text x="48.3" y="213.7">P24</text>
<text x="56.5" y="210.4">P20</text>
<text x="56.5" y="213.7">P21</text>
<text x="64.9" y="210.4">P32</text>
<text x="64.9" y="213.7">P33</text>
<text x="73.2" y="210.4">B13</text>
<text x="73.2" y="213.7">B14</text>
<text x="81.5" y="210.4">P36</text>
<text x="81.5" y="213.7">P37</text>
<text x="89.5" y="210.4">P46</text>
<text x="89.5" y="213.7">P47</text>
<text x="98" y="210.4">164</text>
<text x="98" y="213.7">167</text>
<text x="112.4" y="212.9">I/O</text>
<text x="137.2" y="212.9">-</text>
<text x="142.8" y="212.9">P70</text>
<text x="150.9" y="212.9">P67</text>
<text x="159.3" y="212.9">P94</text>
<text x="168.4" y="212.9">T6</text>
<text x="175.2" y="212.9">P104</text>
<text x="183.3" y="212.9">P134</text>
<text x="192.4" y="212.9">307</text>
<text x="17.9" y="216.6">GCK2 ††</text>
<text x="17.9" y="219.9">O (M1)</text>
<text x="41" y="219.9">P30</text>
<text x="48.3" y="219.9">P25</text>
<text x="56.5" y="219.9">P22</text>
<text x="64.9" y="219.9">P34</text>
<text x="73.2" y="219.9">A15</text>
<text x="81.5" y="219.9">P38</text>
<text x="89.5" y="219.9">P48</text>
<text x="98" y="219.9">170</text>
<text x="112.4" y="216.1">I/O</text>
<text x="112.4" y="219.4">I/O (D2)</text>
<text x="135.4" y="219.4">P67</text>
<text x="137.2" y="216.1">-</text>
<text x="142.8" y="219.4">P71</text>
<text x="144.6" y="216.1">-</text>
<text x="150.9" y="219.4">P68</text>
<text x="152.8" y="216.1">-</text>
<text x="159.3" y="219.4">P96</text>
<text x="159.3" y="216.1">P95</text>
<text x="168.3" y="216.1">R7</text>
<text x="168.3" y="219.4">P7</text>
<text x="175.2" y="216.1">P105</text>
<text x="175.2" y="219.4">P106</text>
<text x="183.3" y="219.4">P138</text>
<text x="183.3" y="216.1">P135</text>
<text x="192.4" y="216.1">310</text>
<text x="192.4" y="219.4">313</text>
<text x="17.9" y="223.2">GND</text>
<text x="17.9" y="226.5">I (M0)</text>
<text x="41" y="223.2">P31</text>
<text x="41" y="226.5">P32</text>
<text x="48.3" y="223.2">P26</text>
<text x="48.3" y="226.5">P27</text>
<text x="56.5" y="223.2">P23</text>
<text x="56.5" y="226.5">P24</text>
<text x="64.9" y="223.2">P35</text>
<text x="64.9" y="226.5">P36</text>
<text x="73.1" y="223.2">C13</text>
<text x="73.2" y="226.5">A16</text>
<text x="81.5" y="226.5">P40</text>
<text x="81.5" y="223.2">P39</text>
<text x="89.5" y="226.5">P50</text>
<text x="89.5" y="223.2">P49</text>
<text x="98" y="226.5">173</text>
<text x="99.7" y="223.2">-</text>
<text x="112.4" y="222.7">I/O</text>
<text x="112.4" y="226">I/O</text>
<text x="135.4" y="222.7">P68</text>
<text x="137.2" y="226">-</text>
<text x="142.8" y="222.7">P72</text>
<text x="144.6" y="226">-</text>
<text x="150.9" y="222.7">P69</text>
<text x="152.8" y="226">-</text>
<text x="159.3" y="222.7">P97</text>
<text x="159.3" y="226">P98</text>
<text x="168.3" y="226">R6</text>
<text x="168.4" y="222.7">T5</text>
<text x="175.2" y="222.7">P107</text>
<text x="175.2" y="226">P108</text>
<text x="183.3" y="222.7">P139</text>
<text x="183.3" y="226">P140</text>
<text x="192.4" y="222.7">316</text>
<text x="192.4" y="226">319</text>
<text x="17.9" y="229.8">VCC</text>
<text x="17.9" y="233.1">I (M2)</text>
<text x="41" y="229.8">P33</text>
<text x="41" y="233.1">P34</text>
<text x="48.3" y="229.8">P28</text>
<text x="48.3" y="233.1">P29</text>
<text x="56.5" y="229.8">P25</text>
<text x="56.5" y="233.1">P26</text>
<text x="64.9" y="229.8">P37</text>
<text x="64.9" y="233.1">P38</text>
<text x="73.1" y="229.8">C14</text>
<text x="73.2" y="233.1">B15</text>
<text x="81.5" y="233.1">P42</text>
<text x="81.5" y="229.8">P41</text>
<text x="89.5" y="233.1">P56</text>
<text x="89.5" y="229.8">P55</text>
<text x="98" y="233.1">174</text>
<text x="99.7" y="229.8">-</text>
<text x="112.4" y="229.3">I/O</text>
<text x="112.4" y="232.6">GND</text>
<text x="137.2" y="229.3">-</text>
<text x="137.2" y="232.6">-</text>
<text x="144.6" y="229.3">-</text>
<text x="144.6" y="232.6">-</text>
<text x="152.8" y="229.3">-</text>
<text x="152.8" y="232.6">-</text>
<text x="158.6" y="232.6">P100</text>
<text x="159.3" y="229.3">P99</text>
<text x="168.3" y="232.6">P6</text>
<text x="168.4" y="229.3">T4</text>
<text x="175.2" y="229.3">P109</text>
<text x="175.2" y="232.6">P110</text>
<text x="183.3" y="229.3">P141</text>
<text x="183.3" y="232.6">P142</text>
<text x="192.4" y="229.3">322</text>
<text x="194.1" y="232.6">-</text>
<text x="17.9" y="236.4">I/O, PGCK2 †,</text>
<text x="17.9" y="239.3">GCK3 ††</text>
<text x="41" y="236.4">P35</text>
<text x="48.3" y="236.4">P30</text>
<text x="56.5" y="236.4">P27</text>
<text x="64.9" y="236.4">P39</text>
<text x="73.2" y="236.4">B16</text>
<text x="81.5" y="236.4">P43</text>
<text x="89.5" y="236.4">P57</text>
<text x="98" y="236.4">175</text>
<text x="112.4" y="235.9">I/O (D1)</text>
<text x="112.4" y="239.2">I/O (RCLK,</text>
<text x="135.4" y="235.9">P69</text>
<text x="135.4" y="239.2">P70</text>
<text x="142.8" y="235.9">P73</text>
<text x="142.8" y="239.2">P74</text>
<text x="150.9" y="235.9">P70</text>
<text x="150.9" y="239.2">P71</text>
<text x="158.6" y="235.9">P101</text>
<text x="158.6" y="239.2">P102</text>
<text x="168.3" y="239.2">P5</text>
<text x="168.4" y="235.9">T3</text>
<text x="175.2" y="235.9">P113</text>
<text x="175.2" y="239.2">P114</text>
<text x="183.3" y="235.9">P147</text>
<text x="183.3" y="239.2">P148</text>
<text x="192.4" y="235.9">325</text>
<text x="192.4" y="239.2">328</text>
<text x="17.9" y="242.6">I/O (HDC)</text>
<text x="17.9" y="245.9">I/O</text>
<text x="41" y="242.6">P36</text>
<text x="42.8" y="245.9">-</text>
<text x="48.3" y="242.6">P31</text>
<text x="50.2" y="245.9">-</text>
<text x="56.5" y="242.6">P28</text>
<text x="58.3" y="245.9">-</text>
<text x="64.9" y="242.6">P40</text>
<text x="64.9" y="245.9">P41</text>
<text x="73.1" y="242.6">D14</text>
<text x="73.1" y="245.9">C15</text>
<text x="81.5" y="242.6">P44</text>
<text x="81.5" y="245.9">P45</text>
<text x="89.5" y="242.6">P58</text>
<text x="89.5" y="245.9">P59</text>
<text x="98" y="242.6">178</text>
<text x="98" y="245.9">181</text>
<text x="112.4" y="242.2">RDY/BUSY)</text>
<text x="112.4" y="245.4">I/O</text>
<text x="137.2" y="245.4">-</text>
<text x="144.6" y="245.4">-</text>
<text x="152.8" y="245.4">-</text>
<text x="158.6" y="245.4">P103</text>
<text x="168.3" y="245.4">R4</text>
<text x="175.2" y="245.4">P115</text>
<text x="183.3" y="245.4">P149</text>
<text x="192.4" y="245.4">331</text>
<text x="17.9" y="249.2">I/O</text>
<text x="42.8" y="249.2">-</text>
<text x="50.2" y="249.2">-</text>
<text x="58.3" y="249.2">-</text>
<text x="64.9" y="249.2">P42</text>
<text x="73.1" y="249.2">D15</text>
<text x="81.5" y="249.2">P46</text>
<text x="89.5" y="249.2">P60</text>
<text x="98" y="249.2">184</text>
<text x="112.4" y="248.7">I/O</text>
<text x="137.2" y="248.7">-</text>
<text x="144.6" y="248.7">-</text>
<text x="152.8" y="248.7">-</text>
<text x="158.6" y="248.7">P104</text>
<text x="168.3" y="248.7">R3</text>
<text x="175.2" y="248.7">P116</text>
<text x="183.3" y="248.7">P150</text>
<text x="192.4" y="248.7">334</text>
<text x="17.9" y="252.5">I/O</text>
<text x="17.9" y="255.8">I/O (LDC)</text>
<text x="41" y="255.8">P37</text>
<text x="42.8" y="252.5">-</text>
<text x="48.3" y="255.8">P33</text>
<text x="48.3" y="252.5">P32</text>
<text x="56.5" y="255.8">P30</text>
<text x="56.5" y="252.5">P29</text>
<text x="64.9" y="255.8">P44</text>
<text x="64.9" y="252.5">P43</text>
<text x="73.1" y="255.8">C16</text>
<text x="73.2" y="252.5">E14</text>
<text x="81.5" y="255.8">P48</text>
<text x="81.5" y="252.5">P47</text>
<text x="89.5" y="255.8">P62</text>
<text x="89.5" y="252.5">P61</text>
<text x="98" y="255.8">190</text>
<text x="98" y="252.5">187</text>
<text x="112.4" y="252">I/O (D0, DIN)</text>
<text x="135.4" y="252">P71</text>
<text x="142.8" y="252">P75</text>
<text x="150.9" y="252">P72</text>
<text x="158.6" y="252">P105</text>
<text x="168.3" y="252">P4</text>
<text x="175.2" y="252">P117</text>
<text x="183.3" y="252">P151</text>
<text x="192.4" y="252">337</text>
</g>
<text font-size="1.1" x="38.2" y="10.5">R</text>
</svg>
